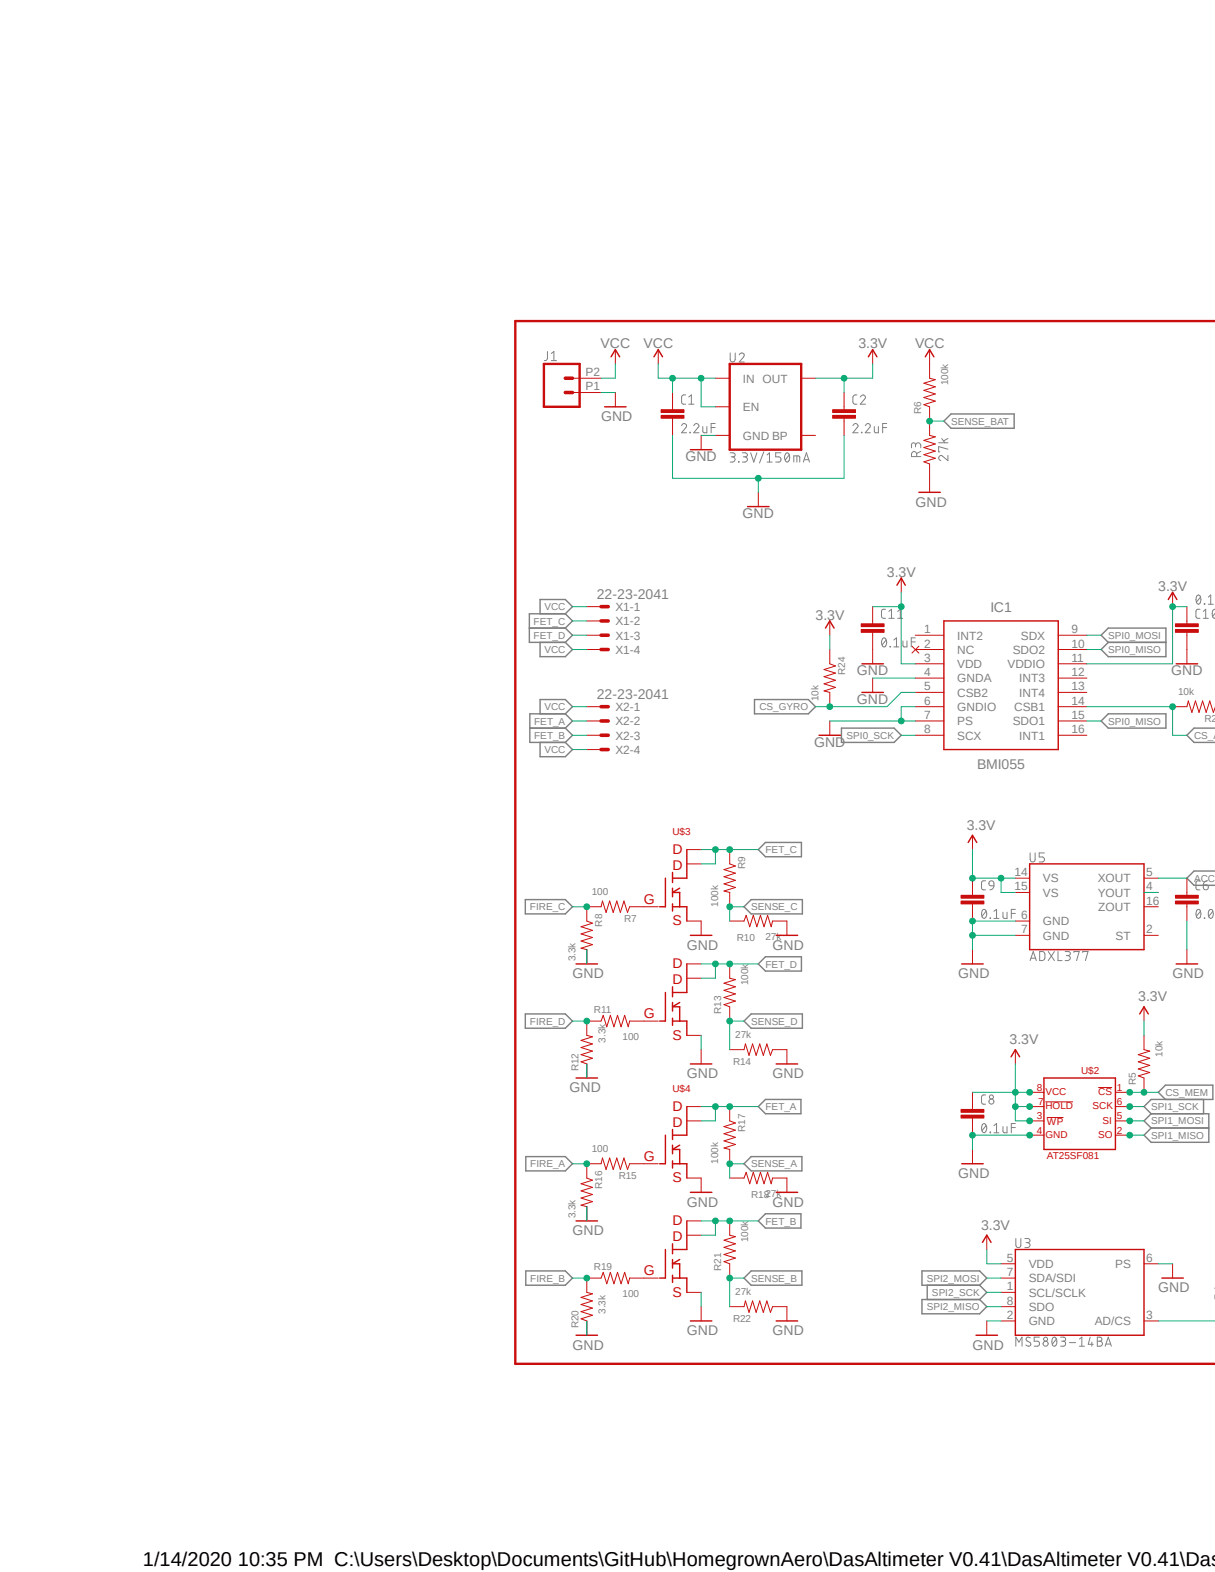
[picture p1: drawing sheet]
<svg xmlns="http://www.w3.org/2000/svg" width="216mm" height="279mm" viewBox="0 0 216 279" stroke-linecap="round" stroke-linejoin="round" font-family="sans-serif">
<path d="M91.1 56.8l124.8 93.1M215.9 149.8l-124.8 93.2" fill="none" stroke="#fff" stroke-width=".18"/>
<g fill="none" stroke="#808080" stroke-width=".25">
<path d="M169 73.6h11.2v2.5h-11.2l-1.3-1.3zM94.1 111.6h6.4M96 109.1v-2.5h4.5l1.2 1.2-1.2 1.3M96 114.2v2.5h4.5l1.2-1.3-1.2-1.2M100.5 109.1l1.2 1.3-1.2 1.2M100.5 109.1h-6.4v5.1h6.4M100.5 111.6l1.2 1.3-1.2 1.3M195.7 112.9l1.2-1.3h10.3v5.1h-10.3l-1.2-1.3 1.2-1.2zM196.9 114.2h10.3M94.1 129.4h6.4M96 126.9v-2.6h4.5l1.2 1.3-1.2 1.3M96 132v2.5h4.5l1.2-1.3-1.2-1.2"/>
<path d="M100.5 126.9l1.2 1.2-1.2 1.3M100.5 126.9h-6.4v5.1h6.4M100.5 129.4l1.2 1.3-1.2 1.3M134.1 124.3h9.5l1.3 1.3-1.3 1.3h-9.5zM149.5 129.4h9.4l1.2 1.3-1.2 1.3h-9.4zM196.9 126.9h10.3v2.5h-10.3l-1.2-1.3zM215.9 129.4h-3.7l-1.3 1.3 1.3 1.3h3.7M93.3 159.9h7.2l1.2 1.3-1.2 1.2h-7.2zM134.7 151l1.3-1.3h6.4v2.6h-6.4zM215.9 154.8h-3.7l-1.3 1.3 1.3 1.3h3.7M132.2 161.2l1.3-1.3h9.1v2.5h-9.1zM136 170.1h6.4v2.5h-6.4l-1.3-1.3z"/>
<path d="M93.3 180.2h7.2l1.2 1.3-1.2 1.3h-7.2zM132.2 181.5l1.3-1.3h9.1v2.6h-9.1zM134.7 196.7l1.3-1.3h6.3v2.6h-6.3zM204.6 198h10.2v5h-10.2l-1.3-1.2 1.3-1.3M204.6 198l-1.3 1.2 1.3 1.3M207.1 195.4l-1.3-1.3 1.3-1.2h8.4v2.5h-10.9l-1.3 1.3 1.3 1.3M213.9 195.4v2.6M93.4 205.6h7.1l1.2 1.2-1.2 1.3h-7.1zM132.2 206.8l1.3-1.2h9v2.5h-9zM134.7 217l1.3-1.3h6.3v2.6h-6.3zM204.6 200.5h10.2M93.4 225.9h7.1l1.2 1.3-1.2 1.2h-7.1z"/>
<path d="M132.2 227.2l1.3-1.3h9v2.5h-9zM163.8 225.9h10.3l1.2 1.3-1.2 1.2h-10.3zM163.8 231h10.3l1.2 1.2-1.2 1.3h-10.3zM164.8 228.4v2.6M174.1 228.4l1.2 1.3-1.2 1.3"/>
</g>
<g fill="none" stroke="#808080" stroke-width=".18">
<path d="M97.3 62.5v1.2a.43 .43 0 0 1-.6 .4M98 64.1h.9M98 62.8l.4-.3v1.6M121.1 75.6a.43 .43 0 0 1 .6-.3 .43 .43 0 0 1 .2 .7l-.8 .9h.9M121.8 70.2l-.5 .1-.2 .3 .1 1.1 .3 .1h.3M122.4 71.8h.9M122.4 70.6l.5-.4v1.6M122.6 76.8l.1 .1zM123.3 75.6a.46 .46 0 0 1 .5-.3 .46 .46 0 0 1 .4 .6l-.9 1h.9M124.9 75.8v.8l.2 .3h.5v-1.1M126.4 76h.7M127.1 75.3h-.7v1.6"/>
<path d="M129.8 62.7v1.2a.44 .44 0 0 0 .3 .4 .44 .44 0 0 0 .5-.2v-1.4M131.4 63.1a.44 .44 0 0 1 .6-.3 .44 .44 0 0 1 .1 .7l-.7 .8h.8M151.6 75.6a.46 .46 0 0 1 .5-.3 .46 .46 0 0 1 .3 .6l-.8 1h.9M152.3 70.2a.58 .58 0 0 0-.7 .4v1.1l.2 .1h.5M152.9 70.6a.45 .45 0 0 1 .6-.4 .45 .45 0 0 1 .1 .8l-.7 .8h.9M153.1 76.8l.1 .1zM153.8 75.6a.46 .46 0 0 1 .5-.3 .46 .46 0 0 1 .3 .6l-.8 1h.8M155.4 75.8v.8l.2 .3h.5v-1.1M156.8 76h.8M157.6 75.3h-.8v1.6M162.7 79.1a.47 .47 0 0 1 .5-.4 .47 .47 0 0 1 .4 .4v.5M162.7 79.4v-.4a.36 .36 0 0 0-.4-.3 .36 .36 0 0 0-.3 .3v.6"/>
<path d="M166.8 78.7h1.6M167.3 77.9l.6 .8M168.4 79.8l-1.6-.4v.9h.2M168.4 77.9l-.7 .5M129.8 80.5l.7 .1a.34 .34 0 0 1 0 .6h-.6M130.2 81.2a.47 .47 0 0 1 .4 .5 .47 .47 0 0 1-.4 .4h-.4M131.2 82l.1 .1zM131.9 80.5h.6a.36 .36 0 0 1 .3 .3 .36 .36 0 0 1-.3 .4h-.4M132.4 81.2a.47 .47 0 0 1 .4 .5 .47 .47 0 0 1-.4 .4h-.5M133.4 80.5l.5 1.6 .6-1.6M135.7 80.3l-.7 2M136.3 82.1h.9"/>
<path d="M136.3 80.9l.4-.4v1.6M138.8 80.5h-1v.7h.6a.47 .47 0 0 1 .4 .5 .47 .47 0 0 1-.4 .4h-.6M139.7 80.6l.2-.1a.96 .96 0 0 1 0 1.6 1.02 1.02 0 0 1-.2-1.5zM140.3 80.9l-.8 .8M141.1 82.1v-1.1h.8l.2 .2v.9M141.6 81v1.1M142.7 82.1l.6-1.6 .5 1.6M142.9 81.7h.8M162.9 81.2v-.5a.47 .47 0 0 0-.5-.5 .47 .47 0 0 0-.4 .5v.5h1.6M163.6 80.2l-.7 .4M168.4 80.9v1l-.9-.8a.44 .44 0 0 0-.7 .2 .44 .44 0 0 0 .4 .6M156.9 113.5l.2-.1a1.02 1.02 0 0 1 .2 1.5l-.2 .1a.82 .82 0 0 1-.4-1.1z"/>
<path d="M157.4 108.3h-.6l-.2 .4 .1 1 .7 .2M157.5 113.7l-.8 .9M157.9 109.9h1M157.9 108.7l.5-.4v1.6M158.2 114.9v.1zM158.8 115h.9M158.8 113.7l.5-.3v1.6M159.5 109.9h.9M159.5 108.7l.5-.4v1.6M160.4 113.9v.8l.2 .3h.6v-1.1M161.9 114.1h.7M162.6 113.4h-.7v1.6"/>
<path d="M212.8 105.8l.2-.1a1.02 1.02 0 0 1 0 1.7 1.04 1.04 0 0 1-.2-1.6zM213.2 108.3h-.5l-.2 .4 .1 1 .1 .2h.5M213.3 106.1l-.7 .9M213.8 109.9h.9M213.8 108.7l.4-.4v1.6M214 107.3l.1 .1zM214.7 107.4h.9M214.7 106.1l.4-.4v1.7M215.9 108.3h-.1a.98 .98 0 0 0 0 1.6h.1M215.9 109l-.4 .6M175.1 156.5l-.5 .1-.2 .3 .1 1.1 .1 .1 .5 .1M175.8 156.8a.46 .46 0 0 1 .5-.2 .46 .46 0 0 1 .3 .4v.4h-.7l-.2-.3z"/>
<path d="M176.6 157.4a.72 .72 0 0 1-.7 .8M183 151.6l.1 1.4a.43 .43 0 0 0 .5 .2 .43 .43 0 0 0 .3-.5v-1.1M185.6 151.6h-.9v.7h.5a.45 .45 0 0 1 .4 .5 .45 .45 0 0 1-.4 .4h-.5M213.2 156.5l-.5 .1-.2 .3 .1 1.1 .3 .2h.3M213.8 157.3h.6a.46 .46 0 0 1 .3 .5 .46 .46 0 0 1-.5 .4 .46 .46 0 0 1-.4-.5zM214.5 156.5a.72 .72 0 0 0-.7 .8M174.7 161.7l.2-.1a.93 .93 0 0 1 0 1.6 1.02 1.02 0 0 1-.2-1.5zM175.2 162l-.7 .9M175.9 163.2h.1zM176.6 162l.5-.4v1.6M176.6 163.2h.9M178.2 162.1v.9l.3 .2h.4v-1.1"/>
<path d="M179.7 162.3h.7M180.4 161.6h-.7v1.6M183 170.7l.6-1.6 .5 1.6M183.2 170.3h.8M184.7 169.1l.7 .1 .3 .3-.1 1-.4 .2h-.5zM186.3 169.1l1.1 1.6M187.4 169.1l-1.1 1.6M188 169.1v1.6h.7M189.3 169.1l.7 .1a.34 .34 0 0 1 0 .6h-.5M189.7 169.8a.44 .44 0 0 1 .4 .7l-.4 .2h-.4M190.8 169.3v-.2h1l-.5 1.6M192.4 169.3v-.2h.9l-.4 1.6"/>
<path d="M212.8 161.7l.2-.1a.98 .98 0 0 1 0 1.6 1.02 1.02 0 0 1-.2-1.5zM213.3 162l-.7 .9M214 163.2h.1zM215 161.7l.1-.1a.74 .74 0 0 1 .5 1.1l-.1 .3-.4 .2a.98 .98 0 0 1-.1-1.5zM215.5 162l-.7 .9M174.7 199.8l.2-.1a.96 .96 0 0 1 0 1.6 1.02 1.02 0 0 1-.2-1.5zM175.1 194.6h-.5l-.2 .4 .1 1 .1 .2 .5 .1M180.4 199.7h-.7v1.6M175.2 200.1l-.7 .9M175.9 201.2l.1 .1zM176.6 201.3h.9M176.6 200.1l.5-.4v1.6"/>
<path d="M178.2 200.2v.8l.3 .3h.4v-1.1M179.7 200.4h.7M180.5 220.1l.1 1.4a.43 .43 0 0 0 .5 .2 .43 .43 0 0 0 .3-.4v-1.2M180.5 239.3v-1.6l.6 .8 .5-.8v1.6M182.1 220.1l.7 .1 .2 .3-.2 .3-.5 .1M182.6 220.9a.45 .45 0 0 1 .4 .3 .45 .45 0 0 1-.2 .5h-.7M183.1 237.8a.42 .42 0 0 0-.6-.1 .42 .42 0 0 0-.1 .5l.6 .4a.37 .37 0 0 1 .2 .4 .37 .37 0 0 1-.4 .3l-.5-.2M184.7 237.7h-.9v.7h.5a.45 .45 0 0 1 .4 .4 .45 .45 0 0 1-.4 .5h-.5M187.2 237.7h.2a.98 .98 0 0 1 0 1.6 .74 .74 0 0 1-.5-1.1zM187.7 238l-.7 .9M188.5 237.7h.7a.37 .37 0 0 1 .1 .4 .37 .37 0 0 1-.3 .3h-.4M188.9 238.4h.2a.46 .46 0 0 1 .2 .5 .46 .46 0 0 1-.4 .4h-.4"/>
<path d="M190 238.6h1.1M191.8 239.3h.9M191.8 238l.4-.3v1.6M193.7 237.7l-.3 1.2h.9M194 238.5v.8M195 237.7h.5l.2 .1v.4l-.2 .2a.45 .45 0 0 1 .4 .3 .45 .45 0 0 1-.2 .5l-.7 .1zM195 238.4h.5M196.4 239.3l.5-1.6 .6 1.6M196.6 238.9h.8"/>
<circle cx="176.2" cy="195" r=".37"/>
<circle cx="176.2" cy="195.8" r=".45"/>
<circle cx="185.8" cy="238" r=".35"/>
<circle cx="185.8" cy="238.8" r=".46"/>
</g>
<path d="M215.9 57.1h-124.3v185.3h124.3" fill="none" stroke="#c90d0c" stroke-width=".42"/>
<path d="M119.5 72.3v.5M119.5 74.3v.5" fill="none" stroke="#c90d0c" stroke-width=".18"/>
<path d="M117.5 73.8h4v.5h-4z" fill-rule="evenodd" fill="#c90d0c"/>
<path d="M117.5 73.8h4v.5h-4z" fill="none" stroke="#c90d0c" stroke-width=".18"/>
<path d="M117.5 72.8h4v.5h-4z" fill-rule="evenodd" fill="#c90d0c"/>
<path d="M117.5 72.8h4v.5h-4zM119.5 69.8v2.5M119.5 74.8v2.6M150 72.3v.5M150 74.3v.5" fill="none" stroke="#c90d0c" stroke-width=".18"/>
<path d="M148 73.8h4v.5h-4z" fill-rule="evenodd" fill="#c90d0c"/>
<path d="M148 73.8h4v.5h-4z" fill="none" stroke="#c90d0c" stroke-width=".18"/>
<path d="M148 72.8h4v.5h-4z" fill-rule="evenodd" fill="#c90d0c"/>
<path d="M148 72.8h4v.5h-4zM150 69.8v2.5M150 74.8v2.6M172.8 196.7v.5M172.8 198.7v.5" fill="none" stroke="#c90d0c" stroke-width=".18"/>
<path d="M170.8 198.2h4v.5h-4z" fill-rule="evenodd" fill="#c90d0c"/>
<path d="M170.8 198.2h4v.5h-4z" fill="none" stroke="#c90d0c" stroke-width=".18"/>
<path d="M170.8 197.2h4v.5h-4z" fill-rule="evenodd" fill="#c90d0c"/>
<path d="M172.8 158.6v.5M172.8 160.7v.5M170.8 197.2h4v.5h-4zM172.8 194.1v2.6M172.8 199.2v2.6" fill="none" stroke="#c90d0c" stroke-width=".18"/>
<path d="M170.8 160.1h4v.6h-4z" fill-rule="evenodd" fill="#c90d0c"/>
<path d="M170.8 160.1h4v.6h-4z" fill="none" stroke="#c90d0c" stroke-width=".18"/>
<path d="M170.8 159.1h4v.5h-4z" fill-rule="evenodd" fill="#c90d0c"/>
<path d="M210.9 110.4v.5M210.9 112.4v.5M170.8 159.1h4v.5h-4zM172.8 156.1v2.5M172.8 161.2v2.5" fill="none" stroke="#c90d0c" stroke-width=".18"/>
<path d="M208.9 111.9h4v.5h-4z" fill-rule="evenodd" fill="#c90d0c"/>
<path d="M208.9 111.9h4v.5h-4z" fill="none" stroke="#c90d0c" stroke-width=".18"/>
<path d="M208.9 110.9h4v.5h-4z" fill-rule="evenodd" fill="#c90d0c"/>
<path d="M155.1 110.4v.5M155.1 112.4v.5M208.9 110.9h4v.5h-4zM210.9 107.8v2.6M210.9 112.9v2.5" fill="none" stroke="#c90d0c" stroke-width=".18"/>
<path d="M153 111.9h4.1v.5h-4.1z" fill-rule="evenodd" fill="#c90d0c"/>
<path d="M153 111.9h4.1v.5h-4.1z" fill="none" stroke="#c90d0c" stroke-width=".18"/>
<path d="M153 110.9h4.1v.5h-4.1z" fill-rule="evenodd" fill="#c90d0c"/>
<g fill="none" stroke="#c90d0c" stroke-width=".18">
<path d="M109.3 62.1v2.6M109.3 69.8v2.5M117 62.1v2.6M124.6 77.4v2.5M127.1 67.2h2.6M127.1 77.4h2.6M127.1 72.3h2.6M142.4 67.2h2.5M142.4 77.4h2.5M155.1 62.1v2.6M165.2 62.1v5.1l1 .3-2 .6 2 .6-2 .7 2 .6-2 .7 2 .6-2 .6 1 .4v5.1l1 .2-2 .7 2 .6-2 .6 2 .7-2 .6 2 .6-2 .7 1 .4v5M134.7 87.5v2.5"/>
<path d="M104.3 107.8h2.5M104.3 110.4h2.5M104.3 112.9h2.5M104.3 115.4h2.5M147.4 115.4v2.6l1.1 .4-2.1 .6 2.1 .6-2.1 .7 2.1 .6-2.1 .6 2.1 .7-2.1 .6 1 .3v2.5M147.4 110.4v2.5M153 110.9h4.1v.5h-4.1zM155.1 107.8v2.6M155.1 112.9v5.1M160.1 102.7v2.6M162.1 114.9l1.2 1.2M162.6 112.9h5.1"/>
<path d="M162.6 115.4h5.1M162.6 118h5.1M163.3 114.9l-1.2 1.2M188 112.9h5.1M188 115.4h5.1M188 118h5.1M208.4 105.3v2.5M210.9 115.4v2.6M104.3 125.6h2.5M104.3 128.1h2.5M104.3 130.7h2.5M104.3 133.2h2.5"/>
<path d="M147.4 128.1v2.6M155.1 120.5v2.6M162.6 125.6h5.1M162.6 128.1h5.1M162.6 130.7h5.1M162.6 120.5h5.1M162.6 123.1h5.1M188 125.6h5.1M188 128.1h5.1M188 130.7h5.1M188 120.5h5.1M188 123.1h5.1"/>
<path d="M208.4 125.6h2.5l.3-1 .6 2 .6-2 .7 2 .6-2 .6 2 .7-2 .6 2 .3-.9M122 151h2.6M122 153.5h2.6M129.7 151v2.5l1 .4-2 .7 2 .6-2 .6 2 .7-2 .6 2 .6-2 .7 1 .2v2.6M172.8 148.5v2.5M180.4 158.6h2.6M180.4 156.1h2.6M203.3 158.6h2.5M203.3 156.1h2.5M210.9 158.6v.5M117 161.2h-5.1l-.4 1-.6-2.1-.7 2.1-.6-2.1-.6 2.1-.7-2.1-.6 2.1-.6-2.1-.3 1.1h-2.5v2.5l1 .4-2 .6 2 .7-2 .6 2 .6-2 .7 2 .6-2 .6 1 .3v2.5M122 163.7h2.6v2.5"/>
<path d="M122 171.3h2.6M122 173.9h2.6M129.7 163.7h2.5l.4-1 .6 2 .7-2 .6 2 .6-2 .7 2 .6-2 .6 2 .3-1h2.5v2.5M129.7 171.3v2.6l1 .2-2 .7 2 .6-2 .6 2 .7-2 .6 2 .6-2 .7 1 .3v2.6M172.8 168.8v2.5M180.4 163.7h2.6M180.4 166.2h2.6M203.3 178.9v2.6M203.3 161.2h2.5M203.3 166.2h2.5M210.9 160.7v.5M117 181.5h-5.1l-.3 1-.6-2-.6 2-.7-2-.6 2-.6-2-.7 2-.6-2-.4 1h-2.5v2.5l1 .3-2 .6 2 .6-2 .7 2 .6-2 .7 2 .6-2 .6 1 .4v2.5"/>
<path d="M122 184h2.6M122 196.7h2.6M122 199.2h2.6M124.6 186.6v2.5M129.7 186.6h2.5l.3-1.1 .6 2.1 .6-2.1 .7 2.1 .6-2.1 .6 2.1 .7-2.1 .6 2.1 .4-1h2.5v2.5M129.7 196.7v2.5l1 .4-2 .6 2 .7-2 .6 2 .6-2 .7 2 .6-2 .6 1 .3v2.5M180.4 186.6v2.5M203.3 184v2.6l1 .2-2 .7 2 .6-2 .6 2 .7-2 .6 2 .6-2 .6 1 .4v2.5M117 206.8h-5.1l-.4 1.1-.6-2.1-.7 2.1-.6-2.1-.6 2.1-.7-2.1-.6 2.1-.6-2.1-.3 1h-2.5v2.6l1 .4-2 .6 2 .6-2 .7 2 .6-2 .6 2 .7-2 .6 1 .3v2.5M122 209.4h2.6v2.5M122 217h2.6M122 219.5h2.6"/>
<path d="M129.7 209.4h2.5l.4-1 .6 2 .7-2 .6 2 .6-2 .7 2 .6-2 .6 2 .3-1h2.5v2.5M129.7 217v2.5l1 .3-2 .6 2 .7-2 .6 2 .6-2 .7 2 .6-2 .6 1 .4v2.6M172.8 204.3v2.5M175.3 219.5v2.6M117 227.2h-5.1l-.3 1-.6-2.1-.6 2.1-.7-2.1-.6 2.1-.6-2.1-.7 2.1-.6-2.1-.4 1.1h-2.5v2.5l1 .3-2 .6 2 .6-2 .7 2 .6-2 .6 2 .7-2 .6 1 .4v2.5M122 229.7h2.6M124.6 232.2v2.6M129.7 232.2h2.5l.3-1 .6 2.1 .6-2.1 .7 2.1 .6-2.1 .6 2.1 .7-2.1 .6 2.1 .4-1.1h2.5v2.6M175.3 234.8v2.5M177.9 234.8h2.5M177.9 224.6h2.5M177.9 229.7h2.5"/>
<path d="M177.9 227.2h2.5M177.9 232.2h2.5M203.3 234.8h2.5M203.3 224.6h2.5M208.4 224.6v2.6"/>
</g>
<g fill="none" stroke="#c90d0c" stroke-width=".25">
<path d="M107.4 72.3h3.9M108.6 63.4l.7-1.3 .8 1.3M116.2 63.4l.8-1.3 .7 1.3M122.7 79.9h3.8M154.3 63.4l.8-1.3 .7 1.3M164.4 63.4l.8-1.3 .7 1.3M132.8 90h3.9M163.3 87.5h3.8M146.7 111.6l.7-1.2 .8 1.2M153.2 118h3.8M159.4 104l.7-1.3 .8 1.3M167.7 110.4h20.3v22.8h-20.3z"/>
<path d="M207.6 106.6l.8-1.3 .7 1.3M209 118h3.8M145.5 130.7h3.9M153.2 123.1h3.8M118.2 156.1v5.1h-1M119.5 155.1v1.7M119.5 157.9v1.5M120.8 157.9l-1.3 .7h1.3v2.6M122 151v5.1h-2.5M172 149.7l.8-1.2 .8 1.2M183 153.5h20.3v15.3h-20.3zM102.4 171.3h3.8"/>
<path d="M118.2 176.4v5.1h-1M119.5 161.2h2.5v2.5M119.5 160.7v1.2M119.5 175.4v1.8M119.5 178.2v1.5M120.8 178.2l-1.3 .7h1.3v2.6M122 171.3v5.1h-2.5M122.7 166.2h3.8M137.9 166.2h3.8M170.9 171.3h3.8M102.4 191.6h3.8M119.5 181.5h2.5v2.5"/>
<path d="M119.5 181v1.2M122 196.7v5.1h-2.5M122.7 189.1h3.8M137.9 189.1h3.8M179.7 187.8l.7-1.2 .8 1.2M202.5 180.2l.8-1.3 .7 1.3M102.4 217h3.8M118.2 201.8v5h-1M119.5 206.8h2.5v2.6M119.5 200.7v1.8M119.5 203.5v1.6M119.5 206.3v1.3"/>
<path d="M120.8 203.5l-1.3 .8h1.3v2.5M122 217v5.1h-2.5M122.7 211.9h3.8M137.9 211.9h3.8M170.9 206.8h3.8M102.4 237.3h3.8M118.2 222.1v5.1h-1M119.5 227.2h2.5v2.5M119.5 221.1v1.7M119.5 223.9v1.5M119.5 226.7v1.2M120.8 223.9l-1.3 .7h1.3v2.6"/>
<path d="M122.7 234.8h3.8M137.9 234.8h3.8M173.4 237.3h3.8M174.6 220.8l.7-1.3 .8 1.3M180.4 222.1h22.9v15.2h-22.9zM206.5 227.2h3.8"/>
</g>
<path d="M129.7 64.7h12.7v15.2h-12.7z" fill="none" stroke="#c90d0c" stroke-width=".42"/>
<path d="M106.8 107.8h1.3M106.8 110.4h1.3M106.8 112.9h1.3M106.8 115.4h1.3M106.8 125.6h1.3M106.8 128.1h1.3M106.8 130.7h1.3M106.8 133.2h1.3" fill="none" stroke="#c90d0c" stroke-width=".64"/>
<path d="M208.9 160.1h4v.6h-4z" fill-rule="evenodd" fill="#c90d0c"/>
<path d="M208.9 160.1h4v.6h-4z" fill="none" stroke="#c90d0c" stroke-width=".18"/>
<path d="M208.9 159.1h4v.5h-4z" fill-rule="evenodd" fill="#c90d0c"/>
<g fill="none" stroke="#c90d0c" stroke-width=".18">
<path d="M101.7 69.8h5.1M101.7 67.2h5.1M208.9 159.1h4v.5h-4zM210.9 156.1v2.5M210.9 161.2v2.5M210.9 168.8v2.5M183 194.1h2.5M183 199.2h2.5M183 196.7h2.5M185.8 195.8h4.9M186 198.6h3M195.2 193.3h2.4"/>
<path d="M198.2 194.1h2.5M198.2 199.2h2.5M198.2 196.7h2.5M183 201.8h2.5M198.2 201.8h2.5"/>
</g>
<path d="M209 171.3h3.8M185.5 191.6h12.7v12.7h-12.7z" fill="none" stroke="#c90d0c" stroke-width=".25"/>
<path d="M96.6 64.7h6.4v7.6h-6.4z" fill="none" stroke="#c90d0c" stroke-width=".42"/>
<path d="M100.5 67.2h1.2M100.5 69.8h1.2" fill="none" stroke="#c90d0c" stroke-width=".64"/>
<path d="M106.8 69.8h2.5M119.5 77.4v7.6h30.5v-7.6M134.7 85v2.5M104.3 168.8v2.5M104.3 189.1v2.5M124.6 184v2.6M104.3 214.5v2.5M104.3 234.8v2.5M124.6 229.7v2.5" fill="none" stroke="#0dab76" stroke-width=".18"/>
<circle cx="134.7" cy="85" r=".51" fill="#0dab76"/>
<g fill="none" stroke="#0dab76" stroke-width=".18">
<path d="M183 201.8h-10.2v2.5"/>
<circle cx="134.7" cy="85" r=".51"/>
</g>
<circle cx="172.8" cy="201.8" r=".51" fill="#0dab76"/>
<circle cx="172.8" cy="201.8" r=".51" fill="none" stroke="#0dab76" stroke-width=".18"/>
<circle cx="183" cy="201.8" r=".51" fill="#0dab76"/>
<g fill="none" stroke="#0dab76" stroke-width=".18">
<path d="M180.4 163.7h-7.6v5.1M175.3 234.8h2.6M205.8 224.6h2.6"/>
<circle cx="183" cy="201.8" r=".51"/>
</g>
<circle cx="172.8" cy="163.7" r=".51" fill="#0dab76"/>
<g fill="none" stroke="#0dab76" stroke-width=".18">
<path d="M172.8 166.2h7.6"/>
<circle cx="172.8" cy="163.7" r=".51"/>
</g>
<circle cx="172.8" cy="166.2" r=".51" fill="#0dab76"/>
<g fill="none" stroke="#0dab76" stroke-width=".18">
<path d="M162.6 125.6h-2.5v2.5h2.5"/>
<circle cx="172.8" cy="166.2" r=".51"/>
</g>
<circle cx="160.1" cy="128.1" r=".51" fill="#0dab76"/>
<g fill="none" stroke="#0dab76" stroke-width=".18">
<path d="M124.6 77.4h2.5M147.4 128.1h12.7M155.1 120.5h7.5M210.9 163.7v5.1M101.7 227.2h2.6"/>
<circle cx="160.1" cy="128.1" r=".51"/>
</g>
<circle cx="104.3" cy="227.2" r=".51" fill="#0dab76"/>
<g fill="none" stroke="#0dab76" stroke-width=".18">
<path d="M101.7 206.8h2.6"/>
<circle cx="104.3" cy="227.2" r=".51"/>
</g>
<circle cx="104.3" cy="206.8" r=".51" fill="#0dab76"/>
<g fill="none" stroke="#0dab76" stroke-width=".18">
<path d="M124.6 196.7h2.5v2.5h-2.5"/>
<circle cx="104.3" cy="206.8" r=".51"/>
</g>
<circle cx="127.1" cy="196.7" r=".51" fill="#0dab76"/>
<g fill="none" stroke="#0dab76" stroke-width=".18">
<path d="M127.1 196.7h7.6"/>
<circle cx="127.1" cy="196.7" r=".51"/>
</g>
<circle cx="129.7" cy="196.7" r=".51" fill="#0dab76"/>
<g fill="none" stroke="#0dab76" stroke-width=".18">
<path d="M101.7 128.1h2.6M132.2 227.2h-2.5v5"/>
<circle cx="129.7" cy="196.7" r=".51"/>
</g>
<circle cx="129.7" cy="227.2" r=".51" fill="#0dab76"/>
<g fill="none" stroke="#0dab76" stroke-width=".18">
<path d="M132.2 206.8h-2.5v2.6"/>
<circle cx="129.7" cy="227.2" r=".51"/>
</g>
<circle cx="129.7" cy="206.8" r=".51" fill="#0dab76"/>
<g fill="none" stroke="#0dab76" stroke-width=".18">
<path d="M134.7 217h-7.6v2.5h-2.5"/>
<circle cx="129.7" cy="206.8" r=".51"/>
</g>
<circle cx="129.7" cy="217" r=".51" fill="#0dab76"/>
<g fill="none" stroke="#0dab76" stroke-width=".18">
<path d="M124.6 217h2.5"/>
<circle cx="129.7" cy="217" r=".51"/>
</g>
<circle cx="127.1" cy="217" r=".51" fill="#0dab76"/>
<g fill="none" stroke="#0dab76" stroke-width=".18">
<path d="M101.7 130.7h2.6M101.7 161.2h2.6"/>
<circle cx="127.1" cy="217" r=".51"/>
</g>
<circle cx="104.3" cy="161.2" r=".51" fill="#0dab76"/>
<g fill="none" stroke="#0dab76" stroke-width=".18">
<path d="M101.7 181.5h2.6"/>
<circle cx="104.3" cy="161.2" r=".51"/>
</g>
<circle cx="104.3" cy="181.5" r=".51" fill="#0dab76"/>
<g fill="none" stroke="#0dab76" stroke-width=".18">
<path d="M124.6 151h2.5v2.5h-2.5"/>
<circle cx="104.3" cy="181.5" r=".51"/>
</g>
<circle cx="127.1" cy="151" r=".51" fill="#0dab76"/>
<g fill="none" stroke="#0dab76" stroke-width=".18">
<path d="M127.1 151h7.6"/>
<circle cx="127.1" cy="151" r=".51"/>
</g>
<circle cx="129.7" cy="151" r=".51" fill="#0dab76"/>
<g fill="none" stroke="#0dab76" stroke-width=".18">
<path d="M101.7 110.4h2.6M134.7 171.3h-7.6v2.6h-2.5"/>
<circle cx="129.7" cy="151" r=".51"/>
</g>
<circle cx="129.7" cy="171.3" r=".51" fill="#0dab76"/>
<g fill="none" stroke="#0dab76" stroke-width=".18">
<path d="M124.6 171.3h2.5"/>
<circle cx="129.7" cy="171.3" r=".51"/>
</g>
<circle cx="127.1" cy="171.3" r=".51" fill="#0dab76"/>
<g fill="none" stroke="#0dab76" stroke-width=".18">
<path d="M101.7 112.9h2.6M132.2 161.2h-2.5v2.5"/>
<circle cx="127.1" cy="171.3" r=".51"/>
</g>
<circle cx="129.7" cy="161.2" r=".51" fill="#0dab76"/>
<g fill="none" stroke="#0dab76" stroke-width=".18">
<path d="M132.2 181.5h-2.5v5.1"/>
<circle cx="129.7" cy="161.2" r=".51"/>
</g>
<circle cx="129.7" cy="181.5" r=".51" fill="#0dab76"/>
<g fill="none" stroke="#0dab76" stroke-width=".18">
<path d="M165.2 74.8h2.5"/>
<circle cx="129.7" cy="181.5" r=".51"/>
</g>
<circle cx="165.2" cy="74.8" r=".51" fill="#0dab76"/>
<g fill="none" stroke="#0dab76" stroke-width=".18">
<path d="M117 64.7v2.5h10.1M124.6 67.2v5.1h2.5"/>
<circle cx="165.2" cy="74.8" r=".51"/>
</g>
<circle cx="124.6" cy="67.2" r=".51" fill="#0dab76"/>
<g fill="none" stroke="#0dab76" stroke-width=".18">
<path d="M119.5 67.2v2.6"/>
<circle cx="124.6" cy="67.2" r=".51"/>
</g>
<circle cx="119.5" cy="67.2" r=".51" fill="#0dab76"/>
<g fill="none" stroke="#0dab76" stroke-width=".18">
<path d="M109.3 64.7v2.5h-2.5M144.9 67.2h10.2M150 67.2v2.6M101.7 107.8h2.6M101.7 115.4h2.6M101.7 125.6h2.6M101.7 133.2h2.6"/>
<circle cx="119.5" cy="67.2" r=".51"/>
</g>
<circle cx="150" cy="67.2" r=".51" fill="#0dab76"/>
<g fill="none" stroke="#0dab76" stroke-width=".18">
<path d="M155.1 64.7v2.5M172.8 194.1h7.6v5.1h2.6M180.4 196.7h2.6"/>
<circle cx="150" cy="67.2" r=".51"/>
</g>
<circle cx="180.4" cy="196.7" r=".51" fill="#0dab76"/>
<g fill="none" stroke="#0dab76" stroke-width=".18">
<path d="M180.4 194.1h2.6"/>
<circle cx="180.4" cy="196.7" r=".51"/>
</g>
<circle cx="180.4" cy="194.1" r=".51" fill="#0dab76"/>
<g fill="none" stroke="#0dab76" stroke-width=".18">
<path d="M180.4 189.1v5"/>
<circle cx="180.4" cy="194.1" r=".51"/>
</g>
<circle cx="183" cy="199.2" r=".51" fill="#0dab76"/>
<circle cx="183" cy="199.2" r=".51" fill="none" stroke="#0dab76" stroke-width=".18"/>
<circle cx="183" cy="196.7" r=".51" fill="#0dab76"/>
<circle cx="183" cy="196.7" r=".51" fill="none" stroke="#0dab76" stroke-width=".18"/>
<circle cx="183" cy="194.1" r=".51" fill="#0dab76"/>
<g fill="none" stroke="#0dab76" stroke-width=".18">
<path d="M172.8 156.1h7.6M177.9 156.1v2.5h2.5M203.3 181.5v2.5M175.3 222.1v2.5h2.6"/>
<circle cx="183" cy="194.1" r=".51"/>
</g>
<circle cx="177.9" cy="156.1" r=".51" fill="#0dab76"/>
<g fill="none" stroke="#0dab76" stroke-width=".18">
<path d="M172.8 151v5.1"/>
<circle cx="177.9" cy="156.1" r=".51"/>
</g>
<circle cx="172.8" cy="156.1" r=".51" fill="#0dab76"/>
<g fill="none" stroke="#0dab76" stroke-width=".18">
<path d="M155.1 107.8h5M160.1 105.3v12.7h2.5"/>
<circle cx="172.8" cy="156.1" r=".51"/>
</g>
<circle cx="160.1" cy="107.8" r=".51" fill="#0dab76"/>
<g fill="none" stroke="#0dab76" stroke-width=".18">
<path d="M210.9 107.8h-2.5v10.2h-15.3"/>
<circle cx="160.1" cy="107.8" r=".51"/>
</g>
<circle cx="208.4" cy="107.8" r=".51" fill="#0dab76"/>
<g fill="none" stroke="#0dab76" stroke-width=".18">
<path d="M147.4 112.9v2.5M200.7 194.1h5.1"/>
<circle cx="208.4" cy="107.8" r=".51"/>
</g>
<circle cx="203.3" cy="194.1" r=".51" fill="#0dab76"/>
<circle cx="203.3" cy="194.1" r=".51" fill="none" stroke="#0dab76" stroke-width=".18"/>
<circle cx="200.7" cy="194.1" r=".51" fill="#0dab76"/>
<g fill="none" stroke="#0dab76" stroke-width=".18">
<path d="M193.1 115.4h2.6M162.6 123.1h-2.5l-2.5 2.5h-10.2M193.1 128.1h2.6M205.8 156.1h5.1M175.3 232.2h2.6M175.3 227.2h2.6M175.3 229.7h2.6M205.8 234.8h10.1"/>
<circle cx="200.7" cy="194.1" r=".51"/>
</g>
<circle cx="147.4" cy="125.6" r=".51" fill="#0dab76"/>
<g fill="none" stroke="#0dab76" stroke-width=".18">
<path d="M144.9 125.6h2.5M193.1 125.6h15.3"/>
<circle cx="147.4" cy="125.6" r=".51"/>
</g>
<circle cx="208.4" cy="125.6" r=".51" fill="#0dab76"/>
<g fill="none" stroke="#0dab76" stroke-width=".18">
<path d="M193.1 112.9h2.6M160.1 130.7h2.5M208.4 125.6v5.1h2.5M200.7 196.7h2.6"/>
<circle cx="208.4" cy="125.6" r=".51"/>
</g>
<circle cx="200.7" cy="196.7" r=".51" fill="#0dab76"/>
<g fill="none" stroke="#0dab76" stroke-width=".18">
<path d="M200.7 199.2h2.6"/>
<circle cx="200.7" cy="196.7" r=".51"/>
</g>
<circle cx="200.7" cy="199.2" r=".51" fill="#0dab76"/>
<g fill="none" stroke="#0dab76" stroke-width=".18">
<path d="M200.7 201.8h2.6"/>
<circle cx="200.7" cy="199.2" r=".51"/>
</g>
<circle cx="200.7" cy="201.8" r=".51" fill="#0dab76"/>
<g fill="none" stroke="#0dab76" stroke-width=".18">
<path d="M203.3 158.6h2.5"/>
<circle cx="200.7" cy="201.8" r=".51"/>
</g>
<text font-size="3.6" x="25.4" y="278.4">1/14/2020 10:35 PM C:\Users\Desktop\Documents\GitHub\HomegrownAero\DasAltimeter V0.41\DasAltimeter V0.41\Das</text>
<g font-size="2.5" fill="#808080">
<text x="106.7" y="61.9">VCC</text>
<text x="114.3" y="61.9">VCC</text>
<text x="152.5" y="61.9">3.3V</text>
<text x="162.6" y="61.9">VCC</text>
<text x="106.8" y="74.8">GND</text>
<text x="121.8" y="82">GND</text>
<text x="132" y="92.1">GND</text>
<text x="162.7" y="90.1">GND</text>
<text x="106" y="106.4">22-23-2041</text>
<text x="157.6" y="102.5">3.3V</text>
<text x="205.8" y="105">3.3V</text>
<text x="144.9" y="110.1">3.3V</text>
<text x="176" y="108.7">IC1</text>
<text x="106" y="124.2">22-23-2041</text>
<text x="152.3" y="120">GND</text>
<text x="152.3" y="125.1">GND</text>
<text x="208.1" y="120">GND</text>
<text x="144.7" y="132.7">GND</text>
<text x="173.6" y="136.7">BMI055</text>
<text x="171.8" y="147.4">3.3V</text>
<text x="101.7" y="173.9">GND</text>
<text x="122" y="168.8">GND</text>
<text x="137.3" y="168.8">GND</text>
<text x="170.3" y="173.9">GND</text>
<text x="208.4" y="173.9">GND</text>
<text x="202.3" y="177.9">3.3V</text>
<text x="179.4" y="185.5">3.3V</text>
<text x="122" y="191.6">GND</text>
<text x="137.3" y="191.6">GND</text>
<text x="101.2" y="194.1">GND</text>
<text x="170.3" y="209.4">GND</text>
<text x="122" y="214.5">GND</text>
<text x="137.3" y="214.5">GND</text>
<text x="101.7" y="219.5">GND</text>
<text x="174.3" y="218.5">3.3V</text>
<text x="205.8" y="229.7">GND</text>
<text x="101.7" y="239.9">GND</text>
<text x="122" y="237.3">GND</text>
<text x="137.3" y="237.3">GND</text>
<text x="172.8" y="239.9">GND</text>
</g>
<g font-size="2.5" fill="#c90d0c">
<text x="119.5" y="154.6">D</text>
<text x="119.5" y="151.8">D</text>
<text x="114.4" y="160.7">G</text>
<text x="119.5" y="164.5">S</text>
<text x="119.5" y="172.1">D</text>
<text x="119.5" y="174.9">D</text>
<text x="114.4" y="181">G</text>
<text x="119.5" y="184.8">S</text>
<text x="119.5" y="197.4">D</text>
<text x="119.5" y="200.2">D</text>
<text x="114.4" y="206.3">G</text>
<text x="119.5" y="210.1">S</text>
<text x="119.5" y="220.6">D</text>
<text x="119.5" y="217.8">D</text>
<text x="114.4" y="226.7">G</text>
<text x="119.5" y="230.5">S</text>
</g>
<g font-size="2.1" fill="#808080">
<text x="104.1" y="69.4">P1</text>
<text x="104.1" y="66.8">P2</text>
<text x="132" y="68">IN OUT</text>
<text x="132" y="73.1">EN</text>
<text x="132" y="78.1">GND BP</text>
<text x="109.3" y="108.6">X1-1</text>
<text x="109.3" y="111.1">X1-2</text>
<text x="109.3" y="113.7">X1-3</text>
<text x="164.2" y="112.6">1</text>
<text x="170.1" y="113.7">INT2</text>
<text x="181.4" y="113.7">SDX</text>
<text x="190.4" y="112.6">9</text>
<text x="109.3" y="116.2">X1-4</text>
<text x="164.2" y="115.1">2</text>
<text x="164.2" y="117.6">3</text>
<text x="170.1" y="116.2">NC</text>
<text x="170.1" y="118.7">VDD</text>
<text x="179" y="118.7">VDDIO</text>
<text x="180" y="116.2">SDO2</text>
<text x="190.4" y="115.1">10</text>
<text x="190.4" y="117.6">11</text>
<text x="164.2" y="120.2">4</text>
<text x="164.2" y="122.7">5</text>
<text x="164.2" y="125.3">6</text>
<text x="170.1" y="121.3">GNDA</text>
<text x="170.1" y="123.8">CSB2</text>
<text x="181.1" y="121.3">INT3</text>
<text x="181.1" y="123.8">INT4</text>
<text x="190.4" y="120.2">12</text>
<text x="190.4" y="122.7">13</text>
<text x="190.4" y="125.3">14</text>
<text x="109.3" y="126.4">X2-1</text>
<text x="109.3" y="128.9">X2-2</text>
<text x="109.3" y="131.4">X2-3</text>
<text x="164.2" y="127.8">7</text>
<text x="164.2" y="130.3">8</text>
<text x="170.1" y="126.4">GNDIO</text>
<text x="170.1" y="128.9">PS</text>
<text x="170.1" y="131.4">SCX</text>
<text x="180" y="128.9">SDO1</text>
<text x="180.2" y="126.4">CSB1</text>
<text x="181.1" y="131.4">INT1</text>
<text x="190.4" y="127.8">15</text>
<text x="190.4" y="130.3">16</text>
<text x="109.3" y="134">X2-4</text>
<text x="180.3" y="155.7">14</text>
<text x="203.7" y="155.7">5</text>
<text x="180.3" y="158.2">15</text>
<text x="185.3" y="156.8">VS</text>
<text x="185.3" y="159.4">VS</text>
<text x="195.1" y="159.4">YOUT</text>
<text x="195.1" y="156.8">XOUT</text>
<text x="195.2" y="161.9">ZOUT</text>
<text x="203.7" y="160.8">16</text>
<text x="203.7" y="158.2">4</text>
<text x="181.4" y="163.3">6</text>
<text x="181.4" y="165.9">7</text>
<text x="185.3" y="164.5">GND</text>
<text x="185.3" y="167">GND</text>
<text x="198.2" y="167">ST</text>
<text x="203.7" y="165.9">2</text>
<text x="178.9" y="226.8">7</text>
<text x="178.9" y="224.3">5</text>
<text x="182.8" y="227.9">SDA/SDI</text>
<text x="182.8" y="225.4">VDD</text>
<text x="198.2" y="225.4">PS</text>
<text x="203.7" y="224.3">6</text>
<text x="178.9" y="229.4">1</text>
<text x="178.9" y="231.9">8</text>
<text x="182.8" y="230.5">SCL/SCLK</text>
<text x="182.8" y="233">SDO</text>
<text x="178.9" y="234.4">2</text>
<text x="182.8" y="235.5">GND</text>
<text x="194.5" y="235.5">AD/CS</text>
<text x="203.7" y="234.4">3</text>
</g>
<g font-size="1.8" fill="#808080">
<text x="168.5" y="68.5" transform="rotate(-90 168.5 68.5)">100k</text>
<text x="163.7" y="73.6" transform="rotate(-90 163.7 73.6)">R6</text>
<text x="169" y="75.5">SENSE_BAT</text>
<text x="94.8" y="111">FET_C</text>
<text x="94.8" y="113.5">FET_D</text>
<text x="96.7" y="108.5">VCC</text>
<text x="196.9" y="113.5">SPI0_MOSI</text>
<text x="96.7" y="116.1">VCC</text>
<text x="150.2" y="119.9" transform="rotate(-90 150.2 119.9)">R24</text>
<text x="196.9" y="116.1">SPI0_MISO</text>
<text x="145.4" y="124.6" transform="rotate(-90 145.4 124.6)">10k</text>
<text x="209.3" y="123.6">10k</text>
<text x="94.9" y="128.8">FET_A</text>
<text x="94.9" y="131.3">FET_B</text>
<text x="96.7" y="126.2">VCC</text>
<text x="135" y="126.2">CS_GYRO</text>
<text x="150.4" y="131.3">SPI0_SCK</text>
<text x="196.9" y="128.8">SPI0_MISO</text>
<text x="212.2" y="131.3">CS_AC</text>
<text x="214" y="128.4">R23</text>
<text x="96.7" y="133.9">VCC</text>
<text x="132.4" y="154.5" transform="rotate(-90 132.4 154.5)">R9</text>
<text x="136" y="151.6">FET_C</text>
<text x="94.2" y="161.8">FIRE_C</text>
<text x="105.2" y="159.1">100</text>
<text x="127.6" y="161.2" transform="rotate(-90 127.6 161.2)">100k</text>
<text x="133.5" y="161.8">SENSE_C</text>
<text x="212.2" y="156.7">ACCE</text>
<text x="107" y="164.7" transform="rotate(-90 107 164.7)">R8</text>
<text x="110.9" y="163.9">R7</text>
<text x="130.9" y="167.3">R10</text>
<text x="136" y="167">27k</text>
<text x="102.2" y="170.9" transform="rotate(-90 102.2 170.9)">3.3k</text>
<text x="136" y="172">FET_D</text>
<text x="105.5" y="180">R11</text>
<text x="133" y="175.1" transform="rotate(-90 133 175.1)">100k</text>
<text x="94.2" y="182.1">FIRE_D</text>
<text x="107.6" y="185.3" transform="rotate(-90 107.6 185.3)">3.3k</text>
<text x="110.6" y="184.8">100</text>
<text x="128.1" y="180.2" transform="rotate(-90 128.1 180.2)">R13</text>
<text x="130.6" y="184.5">27k</text>
<text x="133.5" y="182.1">SENSE_D</text>
<text x="102.8" y="190.4" transform="rotate(-90 102.8 190.4)">R12</text>
<text x="130.3" y="189.3">R14</text>
<text x="206.6" y="187.8" transform="rotate(-90 206.6 187.8)">10k</text>
<text x="136" y="197.3">FET_A</text>
<text x="201.8" y="192.9" transform="rotate(-90 201.8 192.9)">R5</text>
<text x="204.6" y="197.3">SPI1_SCK</text>
<text x="207.1" y="194.8">CS_MEM</text>
<text x="132.4" y="201.2" transform="rotate(-90 132.4 201.2)">R17</text>
<text x="204.6" y="199.9">SPI1_MOSI</text>
<text x="204.6" y="202.4">SPI1_MISO</text>
<text x="94.2" y="207.5">FIRE_A</text>
<text x="105.2" y="204.8">100</text>
<text x="109.9" y="209.6">R15</text>
<text x="127.6" y="206.8" transform="rotate(-90 127.6 206.8)">100k</text>
<text x="133.5" y="207.5">SENSE_A</text>
<text x="107" y="211.3" transform="rotate(-90 107 211.3)">R16</text>
<text x="133.5" y="213">R1827k</text>
<text x="102.2" y="216.5" transform="rotate(-90 102.2 216.5)">3.3k</text>
<text x="133" y="220.8" transform="rotate(-90 133 220.8)">100k</text>
<text x="136" y="217.6">FET_B</text>
<text x="94.2" y="227.8">FIRE_B</text>
<text x="105.5" y="225.7">R19</text>
<text x="128.1" y="225.9" transform="rotate(-90 128.1 225.9)">R21</text>
<text x="133.5" y="227.8">SENSE_B</text>
<text x="164.7" y="227.8">SPI2_MOSI</text>
<text x="107.6" y="233.5" transform="rotate(-90 107.6 233.5)">3.3k</text>
<text x="110.6" y="230.5">100</text>
<text x="130.6" y="230.2">27k</text>
<text x="164.7" y="232.9">SPI2_MISO</text>
<text x="165.6" y="230.3">SPI2_SCK</text>
<text x="102.8" y="236.1" transform="rotate(-90 102.8 236.1)">R20</text>
<text x="130.3" y="235">R22</text>
</g>
<g font-size="1.8" fill="#c90d0c">
<text x="119.5" y="148.5">U$3</text>
<text x="192.1" y="190.9">U$2</text>
<text x="119.5" y="194.1">U$4</text>
<text x="184.2" y="193.9">8</text>
<text x="184.5" y="196.4">7</text>
<text x="185.8" y="194.7">VCC</text>
<text x="185.8" y="197.2">HOLD</text>
<text x="194.1" y="197.2">SCK</text>
<text x="195.2" y="194.7">CS</text>
<text x="198.5" y="193.9">1</text>
<text x="198.5" y="196.4">6</text>
<text x="184.2" y="201.5">4</text>
<text x="184.2" y="199">3</text>
<text x="185.8" y="202.3">GND</text>
<text x="186" y="200">WP</text>
<text x="195.2" y="202.3">SO</text>
<text x="195.9" y="199.7">SI</text>
<text x="198.5" y="199">5</text>
<text x="198.5" y="201.5">2</text>
<text x="186" y="206.1">AT25SF081</text>
</g>
</svg>
